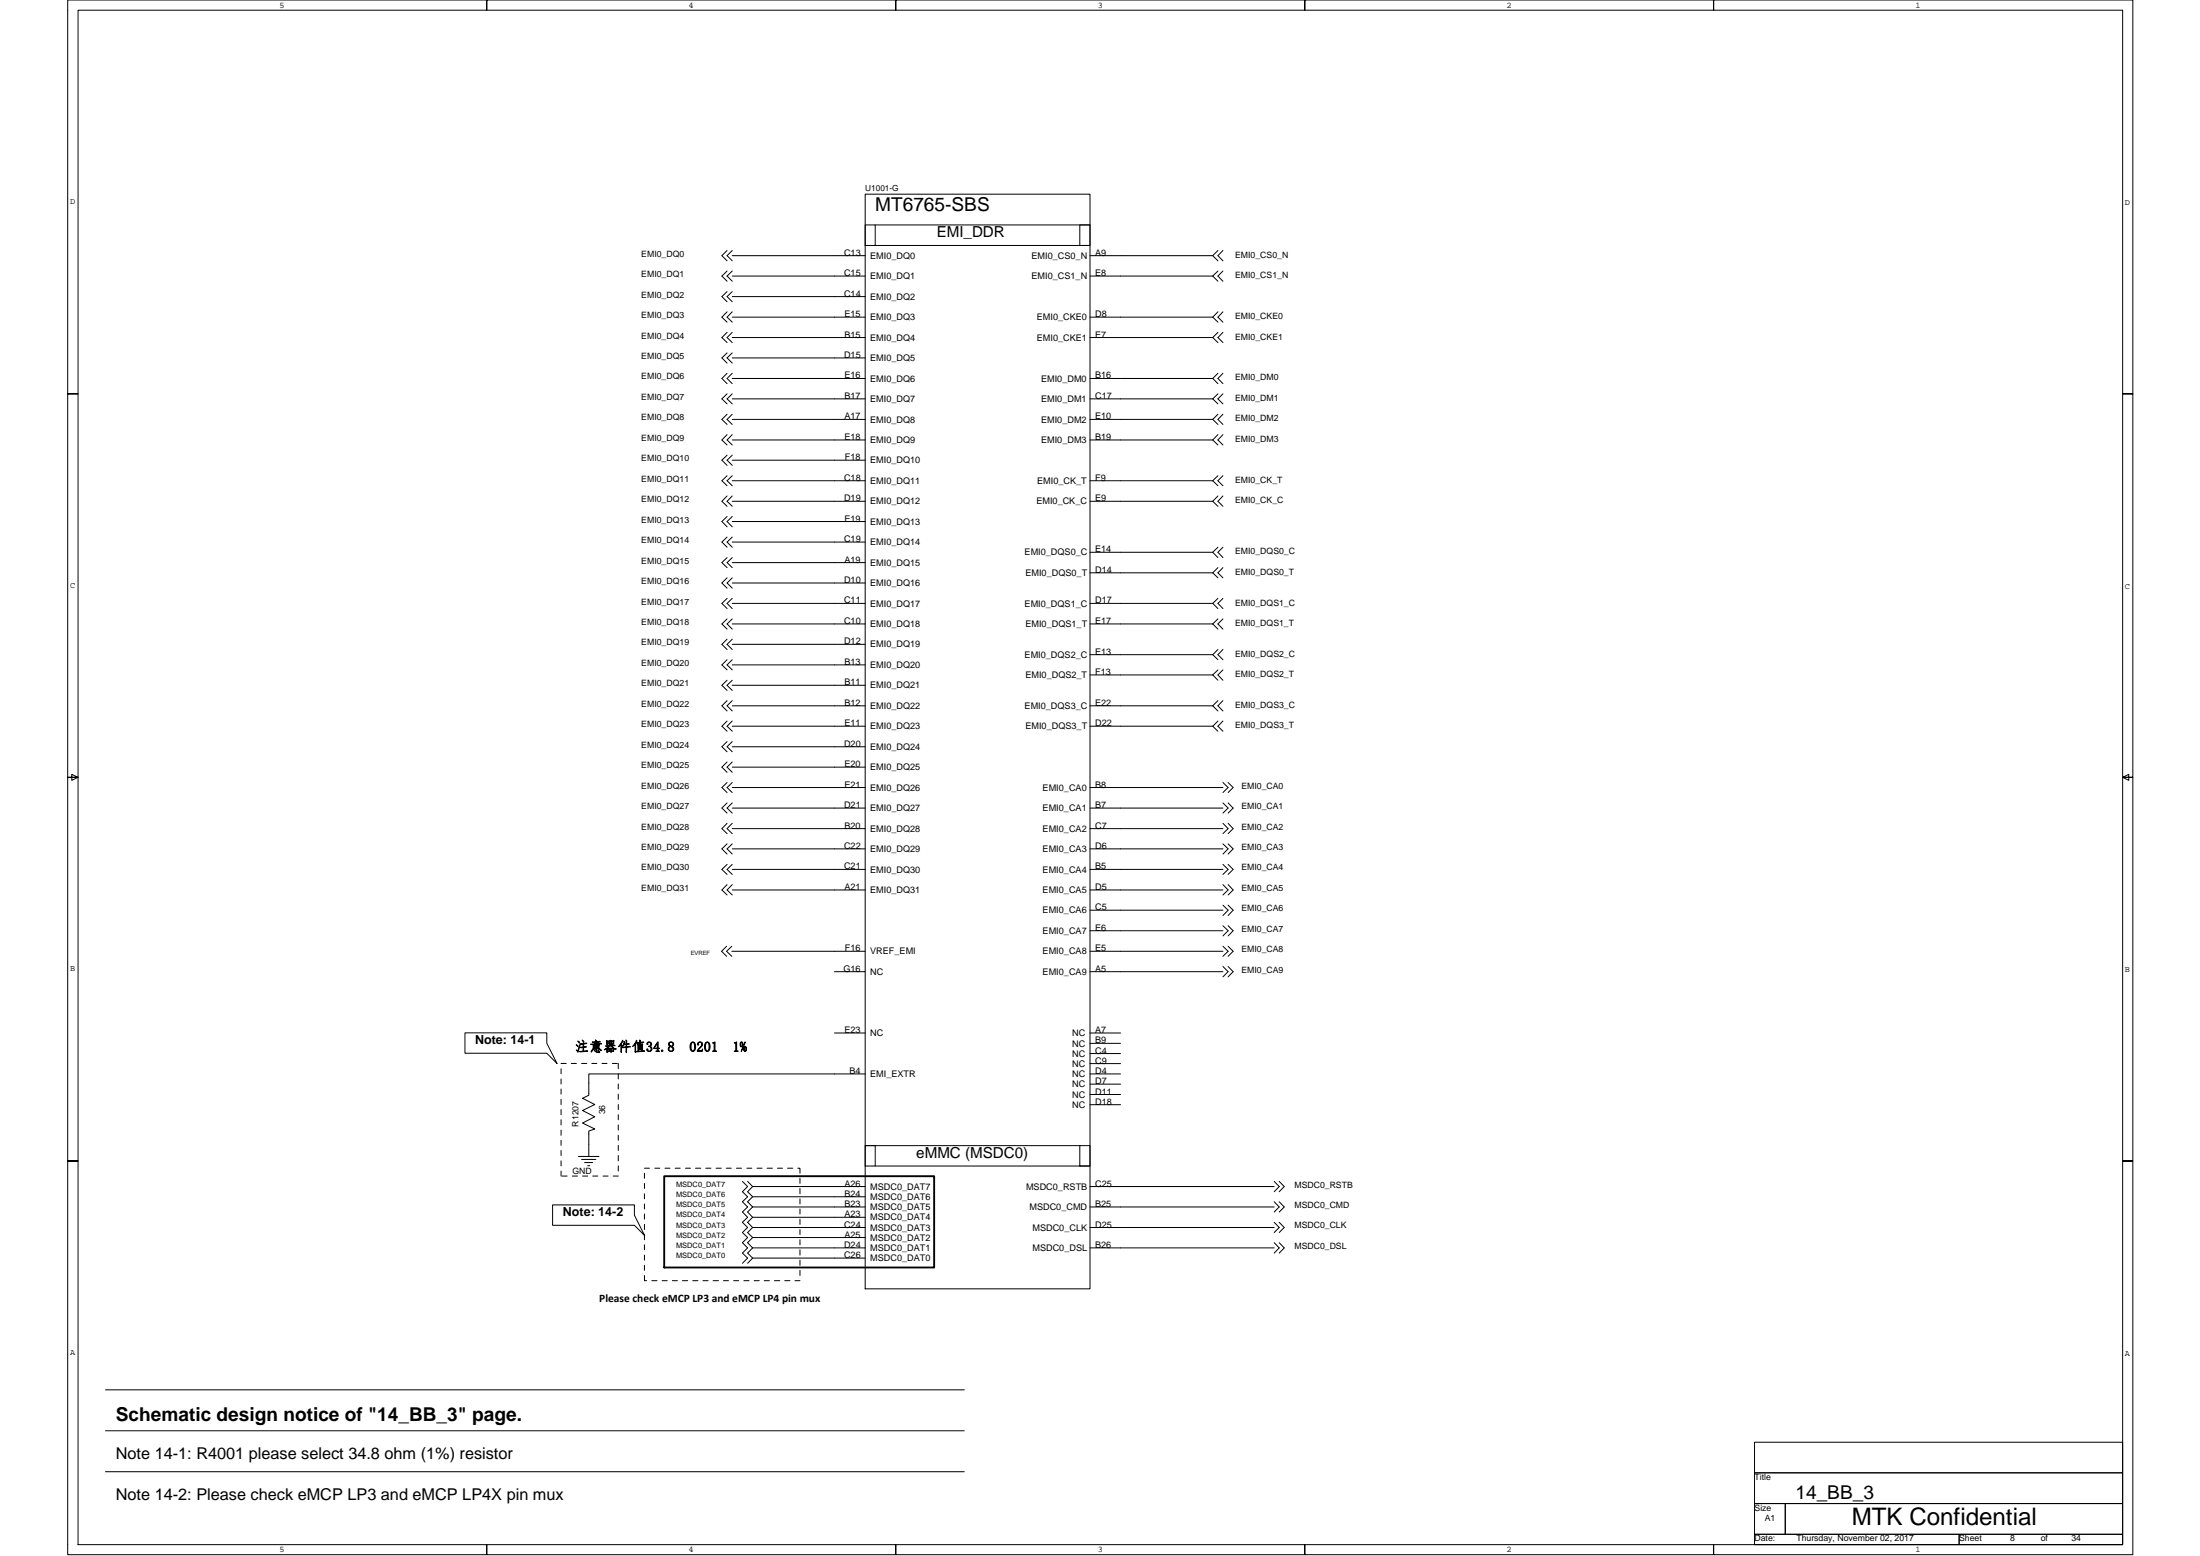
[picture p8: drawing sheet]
<svg xmlns="http://www.w3.org/2000/svg" width="297mm" height="210mm" viewBox="0 0 297 210" stroke-linecap="round" stroke-linejoin="round" font-family="sans-serif">
<path d="M89.7 158.7h36.4v12.3h-36.4z" fill="none" stroke="#000" stroke-width=".25"/>
<g fill="none" stroke="#000" stroke-width=".14">
<path d="M9.1 0h56.6v1.4v-1.4h55.2v1.4v-1.4h55.3v1.4v-1.4h55.2v1.4v-1.4h56.6v53.1h-1.4h1.4v51.8h-1.4l.8-.4v.8l-.8-.4h1.4v51.8h-1.4h1.4v53.1h-56.6v-1.4v1.4h-55.2v-1.4v1.4h-55.3v-1.4v1.4h-55.2v-1.4v1.4h-56.6v-53.1h1.4h-1.4v-51.8h1.4l-.8-.4v.8l.8-.4h-1.4v-51.8h1.4h-1.4zM10.5 1.4h276.1v207h-276.1zM98.2 33.8l-.7 .7 .7 .7M98.2 36.6l-.7 .7 .7 .7M98.2 39.3l-.7 .7 .7 .7M98.9 33.8l-.7 .7 .7 .7M98.9 36.6l-.7 .7 .7 .7M98.9 39.3l-.7 .7 .7 .7M98.9 34.5h17.9M116.8 37.3h-17.9M116.8 26.2h30.4v147.7h-30.4zM116.8 30.4h1.4v2.7h-1.4z"/>
<path d="M118.2 30.4h29M118.2 33.1h29M145.8 30.4h1.4v2.7h-1.4zM147.2 37.3h16.5M163.7 34.5l.7 .7M163.7 37.3l.7 .7M163.7 34.5h-16.5M164.4 33.8l-.7 .7M164.4 36.6l-.7 .7M165.1 33.8l-.7 .7 .7 .7M165.1 36.6l-.7 .7 .7 .7M98.2 42.1l-.7 .7 .7 .7"/>
<path d="M98.2 44.9l-.7 .7 .7 .6M98.2 47.6l-.7 .7 .7 .7M98.2 50.4l-.7 .7 .7 .7M98.2 53.1l-.7 .7 .7 .7M98.2 55.9l-.7 .7 .7 .7M98.2 58.7l-.7 .7 .7 .6M98.9 42.1l-.7 .7 .7 .7M98.9 44.9l-.7 .7 .7 .6M98.9 47.6l-.7 .7 .7 .7M98.9 50.4l-.7 .7 .7 .7M98.9 53.1l-.7 .7 .7 .7M98.9 55.9l-.7 .7 .7 .7"/>
<path d="M98.9 58.7l-.7 .7 .7 .6M98.9 59.4h17.9M116.8 56.6h-17.9M116.8 45.6h-17.9M116.8 51.1h-17.9M116.8 53.8h-17.9M116.8 48.3h-17.9M116.8 42.8h-17.9M116.8 40h-17.9M147.2 45.6h16.5M147.2 59.4h16.5M163.7 42.8l.7 .7"/>
<path d="M163.7 51.1l.7 .7M163.7 53.8l.7 .7M163.7 56.6l.7 .7M163.7 45.6l.7 .6M163.7 59.4l.7 .6M163.7 56.6h-16.5M163.7 51.1h-16.5M163.7 53.8h-16.5M163.7 42.8h-16.5M164.4 42.1l-.7 .7M164.4 50.4l-.7 .7M164.4 53.1l-.7 .7"/>
<path d="M164.4 55.9l-.7 .7M164.4 44.9l-.7 .7M164.4 58.7l-.7 .7M165.1 42.1l-.7 .7 .7 .7M165.1 50.4l-.7 .7 .7 .7M165.1 53.1l-.7 .7 .7 .7M165.1 55.9l-.7 .7 .7 .7M165.1 44.9l-.7 .7 .7 .6M165.1 58.7l-.7 .7 .7 .6M98.2 61.4l-.7 .7 .7 .7M98.2 64.2l-.7 .7 .7 .7M98.2 66.9l-.7 .7 .7 .7"/>
<path d="M98.2 69.7l-.7 .7 .7 .7M98.2 72.5l-.7 .7 .7 .7M98.2 75.2l-.7 .7 .7 .7M98.2 78l-.7 .7 .7 .7M98.9 61.4l-.7 .7 .7 .7M98.9 64.2l-.7 .7 .7 .7M98.9 66.9l-.7 .7 .7 .7M98.9 69.7l-.7 .7 .7 .7M98.9 72.5l-.7 .7 .7 .7M98.9 75.2l-.7 .7 .7 .7M98.9 78l-.7 .7 .7 .7M98.9 70.4h17.9"/>
<path d="M98.9 73.2h17.9M98.9 78.7h17.9M98.9 75.9h17.9M116.8 62.1h-17.9M116.8 64.9h-17.9M116.8 67.6h-17.9M147.2 77.3h16.5M163.7 64.9l.7 .7M163.7 67.6l.7 .7M163.7 74.5l.7 .7M163.7 77.3l.7 .7M163.7 74.5h-16.5"/>
<path d="M163.7 64.9h-16.5M163.7 67.6h-16.5M164.4 64.2l-.7 .7M164.4 66.9l-.7 .7M164.4 73.9l-.7 .6M164.4 76.6l-.7 .7M165.1 64.2l-.7 .7 .7 .7M165.1 66.9l-.7 .7 .7 .7M165.1 73.9l-.7 .6 .7 .7M165.1 76.6l-.7 .7 .7 .7M98.2 80.8l-.7 .6 .7 .7M98.2 83.5l-.7 .7 .7 .7"/>
<path d="M98.2 86.3l-.7 .7 .7 .7M98.2 89l-.7 .7 .7 .7M98.2 91.8l-.7 .7 .7 .7M98.2 94.6l-.7 .7 .7 .6M98.2 97.3l-.7 .7 .7 .7M98.9 80.8l-.7 .6 .7 .7M98.9 83.5l-.7 .7 .7 .7M98.9 86.3l-.7 .7 .7 .7M98.9 89l-.7 .7 .7 .7M98.9 91.8l-.7 .7 .7 .7M98.9 94.6l-.7 .7 .7 .6M98.9 97.3l-.7 .7 .7 .7"/>
<path d="M98.9 92.5h17.9M98.9 95.2l17.9 .1M98.9 98h17.9M98.9 84.2h17.9M98.9 81.4h17.9M116.8 87h-17.9M116.8 89.7h-17.9M147.2 95.3h16.5M147.2 98h16.5M147.2 88.3h16.5M147.2 91.1h16.5M163.7 88.3l.7 .7"/>
<path d="M163.7 91.1l.7 .7M163.7 95.3l.7 .6M163.7 98l.7 .7M163.7 81.4l.7 .7M163.7 84.2l.7 .7M163.7 84.2h-16.5M163.7 81.4h-16.5M164.4 87.7l-.7 .6M164.4 90.4l-.7 .7M164.4 94.6l-.7 .7M164.4 97.3l-.7 .7M164.4 80.8l-.7 .6"/>
<path d="M164.4 83.5l-.7 .7M165.1 94.6l-.7 .7 .7 .6M165.1 87.7l-.7 .6 .7 .7M165.1 90.4l-.7 .7 .7 .7M165.1 97.3l-.7 .7 .7 .7M165.1 80.8l-.7 .6 .7 .7M165.1 83.5l-.7 .7 .7 .7M98.2 100.1l-.7 .7 .7 .7M98.2 102.8l-.7 .7 .7 .7M98.2 105.6l-.7 .7 .7 .7M98.2 108.4l-.7 .7 .7 .6M98.2 111.1l-.7 .7 .7 .7"/>
<path d="M98.2 113.9l-.7 .7 .7 .7M98.2 116.6l-.7 .7 .7 .7M98.2 119.4l-.7 .7 .7 .7M98.9 100.1l-.7 .7 .7 .7M98.9 102.8l-.7 .7 .7 .7M98.9 105.6l-.7 .7 .7 .7M98.9 108.4l-.7 .7 .7 .6M98.9 111.1l-.7 .7 .7 .7M98.9 113.9l-.7 .7 .7 .7M98.9 116.6l-.7 .7 .7 .7M98.9 119.4l-.7 .7 .7 .7M98.9 106.3h17.9"/>
<path d="M98.9 109.1h17.9M98.9 114.6h17.9M98.9 111.8h17.9M98.9 100.8h17.9M98.9 117.3h17.9M98.9 103.5h17.9M147.2 114.6h17.9M147.2 117.3h17.9M165.1 105.6l.7 .7-.7 .7M165.1 108.4l.7 .7-.7 .6M165.1 111.1l.7 .7-.7 .7M165.1 113.9l.7 .7-.7 .7"/>
<path d="M165.1 116.6l.7 .7-.7 .7M165.1 119.4l.7 .7-.7 .7M165.1 106.3h-17.9M165.1 109.1h-17.9M165.1 111.8h-17.9M165.8 105.6l.7 .7-.7 .7M165.8 108.4l.7 .7-.7 .6M165.8 111.1l.7 .7-.7 .7M165.8 113.9l.7 .7-.7 .7M165.8 116.6l.7 .7-.7 .7M165.8 119.4l.7 .7-.7 .7M62.8 139.4h11v1.4l1.4 2.7-1.4-1.4h-11z"/>
<path d="M98.1 127.7l-.7 .7 .7 .7M98.8 127.7l-.7 .7 .7 .7M98.8 128.4h18M98.9 120.1h17.9M112.7 139.4h4.1M112.7 131.1h4.1M147.2 139.4h4.1M147.2 131.1h17.9M147.2 125.6h17.9M165.1 122.2l.7 .6-.7 .7M165.1 124.9l.7 .7-.7 .7M165.1 127.7l.7 .7-.7 .7"/>
<path d="M165.1 130.4l.7 .7-.7 .7M165.1 128.4h-17.9M165.1 122.8h-17.9M165.1 120.1h-17.9M165.8 122.2l.7 .6-.7 .7M165.8 124.9l.7 .7-.7 .7M165.8 127.7l.7 .7-.7 .7M165.8 130.4l.7 .7-.7 .7M75.8 144.2v.7M75.8 145.6v.7M75.8 147v.7M75.8 148.4v.7"/>
<path d="M75.8 149.7v.7M75.8 151.1v.7M75.8 152.5v.7M75.8 153.9v.7M75.8 155.3v.6M75.8 156.7v.6M75.8 158v.7M75.8 143.5h.7M75.9 158.7h.7M77.1 143.5h.7M77.3 158.7h.7M78.1 156.1h2.8"/>
<path d="M78.5 143.5h.7M78.5 156.5h2M78.7 158.7h.7M78.9 156.9h1.1M79.4 157.3h.2M79.9 143.5h.7M80 158.7h.7M81.3 143.5h.7M81.4 158.7h.7M82.7 143.5h.7M82.8 158.7h.7M83.5 143.5v.7"/>
<path d="M83.5 144.9v.7M83.5 146.3v.7M83.5 147.7v.7M83.5 149.1v.6M83.5 150.4v.7M83.5 151.8v.7M83.5 153.2v.7M83.5 154.6v.7M83.5 155.9v.8M83.5 157.3v.7M87 158.3v.7M87 159.7v.7"/>
<path d="M87 157.6h.7M88.4 157.6h.7M89.8 157.6h.7M91.2 157.6h.6M92.6 157.6h.6M93.9 157.6h.7M95.3 157.6h.7M96.7 157.6h.7M98.1 157.6h.6M99.4 157.6h.7M100.2 159.4l.7 .7-.7 .7 .7 .7-.7 .7 .7 .7-.7 .7 .7 .7-.7 .7 .7 .7-.7 .6 .7 .7-.7 .7 .7 .7-.7 .7 .7 .7-.7 .7M100.8 157.6h.7"/>
<path d="M100.9 159.4l.7 .7M102.2 157.6h.7M103.6 157.6h.7M105 157.6h.7M106.3 157.6h.7M107.7 157.6h.3v.7M108 159v.7M116.8 144.9h-37.3v2.9l-.8 .4 1.6 .9-1.6 .8 1.6 .8-1.6 .9 1.6 .8-.8 .2v3.5M116.8 154.6h1.4v2.8h-1.4zM116.8 154.6h29M118.2 157.4h29M145.8 154.6h1.4v2.8h-1.4z"/>
<path d="M147.2 143.5h4.1M147.2 149.1h4.1M147.2 144.9h4.1M147.2 142.2h4.1M147.2 147.7h4.1M147.2 140.8h4.1M147.2 146.3h4.1M172 159.4l.7 .7-.7 .7M172.7 159.4l.7 .7-.7 .7M74.6 162.6h11.1v1.4l1.3 2.7-1.3-1.3h-11.1zM87 161.1v.7M87 162.5v.7"/>
<path d="M87 163.8v.7M87 165.2v.7M87 166.6v.7M87 168v.7M87 169.4v.7M87 170.8v.6M87 172.1v.7h.3M88 172.8h.7M89.4 172.8h.7M90.8 172.8h.7M92.1 172.8h.8M93.5 172.8h.7"/>
<path d="M94.9 172.8h.7M96.3 172.8h.7M97.7 172.8h.7M99.1 172.8h.6M100.4 172.8h.7M101.6 169.8l-.7 .7M101.6 168.4l-.7 .7 .7 .7M101.6 167l-.7 .7 .7 .7M101.6 165.7l-.7 .6 .7 .7M101.6 164.3l-.7 .7 .7 .7M101.6 162.9l-.7 .7 .7 .7M101.6 161.5l-.7 .7 .7 .7"/>
<path d="M101.6 160.1l-.7 .7 .7 .7M101.6 165.7h15.2M101.6 167h15.2M101.6 160.1h15.2M101.6 161.5h15.2M101.8 172.8h.7M103.2 172.8h.7M104.6 172.8h.7M106 172.8h.7M107.3 172.8h.7M108 160.4v.7M108 161.8v.7"/>
<path d="M108 163.2v.6M108 164.5v.7M108 165.9v.7M108 167.3v.7M108 168.7v.7M108 170.1v.7M108 171.4v.7M116.8 162.9h-15.2M116.8 168.4h-15.2M116.8 164.3h-15.2M116.8 169.8h-15.2M147.2 162.9h24.8"/>
<path d="M147.2 168.4h24.8M172 162.2l.7 .7-.7 .7M172 165l.7 .7-.7 .6M172 167.7l.7 .7-.7 .7M172 165.7h-24.8M172 160.1h-24.8M172.7 162.2l.7 .7-.7 .7M172.7 165l.7 .7-.7 .6M172.7 167.7l.7 .7-.7 .7M14.2 193.1h116M14.2 187.6h116M14.2 198.6h116"/>
<path d="M236.9 194.6h49.7v4.2h-49.7zM236.9 198.8h49.7v4.1h-49.7zM236.9 207.1h27.6v1.3h-27.6zM236.9 202.9h4.1v4.2h-4.1zM241 202.9h45.6v4.2h-45.6zM264.5 207.1h22.1v1.3h-22.1z"/>
</g>
<text font-size="3.3" x="250" y="205.8">MTK Confidential</text>
<g font-size="2.6">
<text x="118.2" y="28.4">MT6765-SBS</text>
<text x="15.6" y="191.7">Schematic design notice of &quot;14_BB_3&quot; page.</text>
<text x="242.4" y="202.4">14_BB_3</text>
</g>
<g font-size="2.2">
<text x="15.6" y="196.9">Note 14-1: R4001 please select 34.8 ohm (1%) resistor</text>
<text x="15.6" y="202.5">Note 14-2: Please check eMCP LP3 and eMCP LP4X pin mux</text>
</g>
<g font-size="2">
<text x="126.5" y="32">EMI_DDR</text>
<text x="123.7" y="156.3">eMMC (MSDC0)</text>
</g>
<g font-size="1.9">
<text x="77.6" y="141.9">注意器件值34.8</text>
<text x="93.1" y="141.9">0201</text>
<text x="98.9" y="141.9">1%</text>
</g>
<g font-size="1.7">
<text x="64.2" y="140.9">Note: 14-1</text>
<text x="76" y="164.1">Note: 14-2</text>
</g>
<text font-size="1.5" x="80.9" y="175.7">Please check eMCP LP3 and eMCP LP4 pin mux</text>
<g font-size="1.2">
<text x="37.8" y="1">5</text>
<text x="93" y="1">4</text>
<text x="148.2" y="1">3</text>
<text x="203.4" y="1">2</text>
<text x="258.6" y="1">1</text>
<text x="9.5" y="27.5">D</text>
<text x="286.9" y="27.7">D</text>
<text x="86.6" y="34.6">EMI0_DQ0</text>
<text x="114" y="34.5">C13</text>
<text x="117.5" y="34.9">EMI0_DQ0</text>
<text x="139.3" y="34.9">EMI0_CS0_N</text>
<text x="147.9" y="34.5">A9</text>
<text x="166.8" y="34.8">EMI0_CS0_N</text>
<text x="86.6" y="37.4">EMI0_DQ1</text>
<text x="86.6" y="40.2">EMI0_DQ2</text>
<text x="114" y="40">C14</text>
<text x="114" y="37.3">C15</text>
<text x="117.5" y="40.5">EMI0_DQ2</text>
<text x="117.5" y="37.7">EMI0_DQ1</text>
<text x="139.3" y="37.7">EMI0_CS1_N</text>
<text x="147.9" y="37.3">E8</text>
<text x="166.8" y="37.5">EMI0_CS1_N</text>
<text x="86.6" y="42.9">EMI0_DQ3</text>
<text x="86.6" y="45.7">EMI0_DQ4</text>
<text x="114" y="42.8">E15</text>
<text x="114" y="45.6">B15</text>
<text x="117.5" y="43.2">EMI0_DQ3</text>
<text x="117.5" y="46">EMI0_DQ4</text>
<text x="140" y="43.2">EMI0_CKE0</text>
<text x="140" y="46">EMI0_CKE1</text>
<text x="147.9" y="42.8">D8</text>
<text x="147.9" y="45.6">E7</text>
<text x="166.8" y="43.1">EMI0_CKE0</text>
<text x="166.8" y="45.8">EMI0_CKE1</text>
<text x="86.6" y="48.4">EMI0_DQ5</text>
<text x="86.6" y="51.2">EMI0_DQ6</text>
<text x="86.6" y="54">EMI0_DQ7</text>
<text x="114" y="48.3">D15</text>
<text x="114" y="53.8">B17</text>
<text x="114" y="51.1">E16</text>
<text x="117.5" y="48.7">EMI0_DQ5</text>
<text x="117.5" y="51.5">EMI0_DQ6</text>
<text x="140.6" y="51.5">EMI0_DM0</text>
<text x="147.9" y="51.1">B16</text>
<text x="147.9" y="53.8">C17</text>
<text x="166.8" y="51.3">EMI0_DM0</text>
<text x="86.6" y="56.7">EMI0_DQ8</text>
<text x="86.6" y="59.5">EMI0_DQ9</text>
<text x="114" y="59.4">E18</text>
<text x="114" y="56.6">A17</text>
<text x="117.5" y="59.8">EMI0_DQ9</text>
<text x="117.5" y="54.3">EMI0_DQ7</text>
<text x="117.5" y="57">EMI0_DQ8</text>
<text x="140.6" y="54.3">EMI0_DM1</text>
<text x="140.6" y="57">EMI0_DM2</text>
<text x="140.6" y="59.8">EMI0_DM3</text>
<text x="147.9" y="56.6">E10</text>
<text x="147.9" y="59.4">B19</text>
<text x="166.8" y="54.1">EMI0_DM1</text>
<text x="166.8" y="56.9">EMI0_DM2</text>
<text x="166.8" y="59.6">EMI0_DM3</text>
<text x="86.6" y="62.3">EMI0_DQ10</text>
<text x="86.6" y="65">EMI0_DQ11</text>
<text x="114" y="64.9">C18</text>
<text x="114.1" y="62.1">F18</text>
<text x="117.5" y="65.3">EMI0_DQ11</text>
<text x="117.5" y="62.5">EMI0_DQ10</text>
<text x="140" y="65.3">EMI0_CK_T</text>
<text x="147.9" y="64.9">F9</text>
<text x="166.8" y="65.2">EMI0_CK_T</text>
<text x="86.6" y="67.8">EMI0_DQ12</text>
<text x="86.6" y="70.5">EMI0_DQ13</text>
<text x="114" y="67.6">D19</text>
<text x="114" y="70.4">E19</text>
<text x="117.5" y="68.1">EMI0_DQ12</text>
<text x="117.5" y="70.8">EMI0_DQ13</text>
<text x="139.9" y="68.1">EMI0_CK_C</text>
<text x="147.9" y="67.6">E9</text>
<text x="166.8" y="67.9">EMI0_CK_C</text>
<text x="86.6" y="73.3">EMI0_DQ14</text>
<text x="86.6" y="76.1">EMI0_DQ15</text>
<text x="114" y="73.2">C19</text>
<text x="114" y="75.9">A19</text>
<text x="117.5" y="76.3">EMI0_DQ15</text>
<text x="117.5" y="73.6">EMI0_DQ14</text>
<text x="138.3" y="75">EMI0_DQS0_C</text>
<text x="138.4" y="77.7">EMI0_DQS0_T</text>
<text x="147.9" y="74.5">E14</text>
<text x="147.9" y="77.3">D14</text>
<text x="166.8" y="74.8">EMI0_DQS0_C</text>
<text x="166.8" y="77.6">EMI0_DQS0_T</text>
<text x="9.5" y="79.3">C</text>
<text x="86.6" y="78.8">EMI0_DQ16</text>
<text x="86.6" y="81.6">EMI0_DQ17</text>
<text x="114" y="78.7">D10</text>
<text x="114" y="81.4">C11</text>
<text x="117.5" y="79.1">EMI0_DQ16</text>
<text x="117.5" y="81.9">EMI0_DQ17</text>
<text x="138.3" y="81.9">EMI0_DQS1_C</text>
<text x="147.9" y="81.4">D17</text>
<text x="166.8" y="81.7">EMI0_DQS1_C</text>
<text x="286.9" y="79.5">C</text>
<text x="86.6" y="84.3">EMI0_DQ18</text>
<text x="86.6" y="87.1">EMI0_DQ19</text>
<text x="86.6" y="89.9">EMI0_DQ20</text>
<text x="114" y="84.2">C10</text>
<text x="114" y="87">D12</text>
<text x="114" y="89.7">B13</text>
<text x="117.5" y="84.6">EMI0_DQ18</text>
<text x="117.5" y="87.4">EMI0_DQ19</text>
<text x="138.3" y="88.8">EMI0_DQS2_C</text>
<text x="138.4" y="84.6">EMI0_DQS1_T</text>
<text x="147.9" y="88.4">E13</text>
<text x="147.9" y="84.2">E17</text>
<text x="166.8" y="88.6">EMI0_DQS2_C</text>
<text x="166.8" y="84.5">EMI0_DQS1_T</text>
<text x="86.6" y="92.6">EMI0_DQ21</text>
<text x="86.6" y="95.4">EMI0_DQ22</text>
<text x="114" y="92.5">B11</text>
<text x="114" y="95.3">B12</text>
<text x="117.5" y="92.9">EMI0_DQ21</text>
<text x="117.5" y="95.7">EMI0_DQ22</text>
<text x="117.5" y="90.1">EMI0_DQ20</text>
<text x="138.3" y="95.7">EMI0_DQS3_C</text>
<text x="138.4" y="91.5">EMI0_DQS2_T</text>
<text x="147.9" y="91.1">F13</text>
<text x="147.9" y="95.3">E22</text>
<text x="166.8" y="91.4">EMI0_DQS2_T</text>
<text x="166.8" y="95.5">EMI0_DQS3_C</text>
<text x="86.6" y="98.2">EMI0_DQ23</text>
<text x="86.6" y="100.9">EMI0_DQ24</text>
<text x="114" y="100.8">D20</text>
<text x="114" y="98">E11</text>
<text x="117.5" y="98.4">EMI0_DQ23</text>
<text x="117.5" y="101.2">EMI0_DQ24</text>
<text x="138.4" y="98.4">EMI0_DQS3_T</text>
<text x="147.9" y="98">D22</text>
<text x="166.8" y="98.3">EMI0_DQS3_T</text>
<text x="86.6" y="103.7">EMI0_DQ25</text>
<text x="86.6" y="106.4">EMI0_DQ26</text>
<text x="114" y="103.5">E20</text>
<text x="114" y="106.3">E21</text>
<text x="117.5" y="104">EMI0_DQ25</text>
<text x="117.5" y="106.7">EMI0_DQ26</text>
<text x="140.8" y="106.7">EMI0_CA0</text>
<text x="147.9" y="106.3">B8</text>
<text x="167.6" y="106.4">EMI0_CA0</text>
<text x="86.6" y="109.2">EMI0_DQ27</text>
<text x="86.6" y="112">EMI0_DQ28</text>
<text x="114" y="109.1">D21</text>
<text x="114" y="111.8">B20</text>
<text x="117.5" y="112.2">EMI0_DQ28</text>
<text x="117.5" y="109.5">EMI0_DQ27</text>
<text x="140.8" y="109.5">EMI0_CA1</text>
<text x="140.8" y="112.2">EMI0_CA2</text>
<text x="147.9" y="111.8">C7</text>
<text x="147.9" y="109.1">B7</text>
<text x="167.6" y="109.2">EMI0_CA1</text>
<text x="167.6" y="112">EMI0_CA2</text>
<text x="86.6" y="114.7">EMI0_DQ29</text>
<text x="86.6" y="117.5">EMI0_DQ30</text>
<text x="114" y="117.3">C21</text>
<text x="114" y="114.6">C22</text>
<text x="117.5" y="117.8">EMI0_DQ30</text>
<text x="117.5" y="115">EMI0_DQ29</text>
<text x="140.8" y="115">EMI0_CA3</text>
<text x="140.8" y="117.8">EMI0_CA4</text>
<text x="147.9" y="114.6">D6</text>
<text x="147.9" y="117.3">B5</text>
<text x="167.6" y="114.7">EMI0_CA3</text>
<text x="167.6" y="117.5">EMI0_CA4</text>
<text x="86.6" y="120.2">EMI0_DQ31</text>
<text x="114" y="120.1">A21</text>
<text x="117.5" y="120.5">EMI0_DQ31</text>
<text x="140.8" y="123.3">EMI0_CA6</text>
<text x="140.8" y="120.5">EMI0_CA5</text>
<text x="147.9" y="122.8">C5</text>
<text x="147.9" y="120.1">D5</text>
<text x="147.9" y="125.6">E6</text>
<text x="167.6" y="120.2">EMI0_CA5</text>
<text x="167.6" y="123">EMI0_CA6</text>
<text x="167.6" y="125.7">EMI0_CA7</text>
<text x="9.5" y="131.1">B</text>
<text x="113.9" y="131.1">G16</text>
<text x="114.1" y="128.4">F16</text>
<text x="117.5" y="128.8">VREF_EMI</text>
<text x="117.5" y="131.6">NC</text>
<text x="140.8" y="128.8">EMI0_CA8</text>
<text x="140.8" y="131.6">EMI0_CA9</text>
<text x="140.8" y="126">EMI0_CA7</text>
<text x="147.9" y="128.4">E5</text>
<text x="147.9" y="131.1">A5</text>
<text x="167.6" y="128.5">EMI0_CA8</text>
<text x="167.6" y="131.3">EMI0_CA9</text>
<text x="286.9" y="131.2">B</text>
<text x="114" y="139.4">E23</text>
<text x="117.5" y="139.8">NC</text>
<text x="144.8" y="144">NC</text>
<text x="144.8" y="142.6">NC</text>
<text x="144.8" y="141.2">NC</text>
<text x="144.8" y="139.8">NC</text>
<text x="147.9" y="143.5">C9</text>
<text x="147.9" y="142.2">C4</text>
<text x="147.9" y="140.8">B9</text>
<text x="147.9" y="139.4">A7</text>
<text x="114.7" y="144.9">B4</text>
<text x="117.5" y="145.4">EMI_EXTR</text>
<text x="144.8" y="148.1">NC</text>
<text x="144.8" y="146.7">NC</text>
<text x="144.8" y="145.4">NC</text>
<text x="144.8" y="149.5">NC</text>
<text x="147.9" y="147.7">D11</text>
<text x="147.9" y="146.3">D7</text>
<text x="147.9" y="144.9">D4</text>
<text x="147.9" y="149.1">D18</text>
<text x="78.1" y="152" transform="rotate(-90 78.1 152)">R1207</text>
<text x="81.7" y="150.4" transform="rotate(-90 81.7 150.4)">36</text>
<text x="77.3" y="158.4">GND</text>
<text x="114" y="160.1">A26</text>
<text x="114" y="161.5">B24</text>
<text x="117.5" y="160.6">MSDC0_DAT7</text>
<text x="117.5" y="161.9">MSDC0_DAT6</text>
<text x="138.5" y="160.5">MSDC0_RSTB</text>
<text x="147.9" y="160.1">C25</text>
<text x="174.8" y="160.3">MSDC0_RSTB</text>
<text x="114" y="165.7">C24</text>
<text x="114" y="162.9">B23</text>
<text x="114" y="164.3">A23</text>
<text x="114" y="167">A25</text>
<text x="117.5" y="163.3">MSDC0_DAT5</text>
<text x="117.5" y="164.7">MSDC0_DAT4</text>
<text x="117.5" y="166.1">MSDC0_DAT3</text>
<text x="117.5" y="167.4">MSDC0_DAT2</text>
<text x="139" y="163.3">MSDC0_CMD</text>
<text x="139.4" y="166.1">MSDC0_CLK</text>
<text x="147.9" y="162.9">B25</text>
<text x="147.9" y="165.7">D25</text>
<text x="174.8" y="163">MSDC0_CMD</text>
<text x="174.8" y="165.8">MSDC0_CLK</text>
<text x="114" y="168.4">D24</text>
<text x="114" y="169.8">C26</text>
<text x="117.5" y="168.8">MSDC0_DAT1</text>
<text x="117.5" y="170.2">MSDC0_DAT0</text>
<text x="139.4" y="168.8">MSDC0_DSL</text>
<text x="147.9" y="168.4">B26</text>
<text x="174.8" y="168.5">MSDC0_DSL</text>
<text x="9.5" y="182.8">A</text>
<text x="286.9" y="183">A</text>
<text x="236.9" y="199.7">Title</text>
<text x="236.9" y="203.9">Size</text>
<text x="37.8" y="209.5">5</text>
<text x="93" y="209.5">4</text>
<text x="148.2" y="209.5">3</text>
<text x="203.4" y="209.5">2</text>
<text x="236.9" y="208">Date:</text>
<text x="238.3" y="205.3">A1</text>
<text x="242.5" y="208">Thursday, November 02, 2017</text>
<text x="258.6" y="209.5">1</text>
<text x="264.5" y="208">Sheet</text>
<text x="271.4" y="208">8</text>
<text x="275.5" y="208">of</text>
<text x="279.7" y="208">34</text>
</g>
<text font-size="1.1" x="116.8" y="25.8">U1001-G</text>
<g font-size="1">
<text x="91.3" y="161.5">MSDC0_DAT6</text>
<text x="91.3" y="160.1">MSDC0_DAT7</text>
<text x="91.3" y="167">MSDC0_DAT2</text>
<text x="91.3" y="165.7">MSDC0_DAT3</text>
<text x="91.3" y="164.3">MSDC0_DAT4</text>
<text x="91.3" y="162.9">MSDC0_DAT5</text>
<text x="91.3" y="168.4">MSDC0_DAT1</text>
<text x="91.3" y="169.8">MSDC0_DAT0</text>
</g>
<text font-size=".8" x="93.3" y="128.9">EVREF</text>
</svg>
